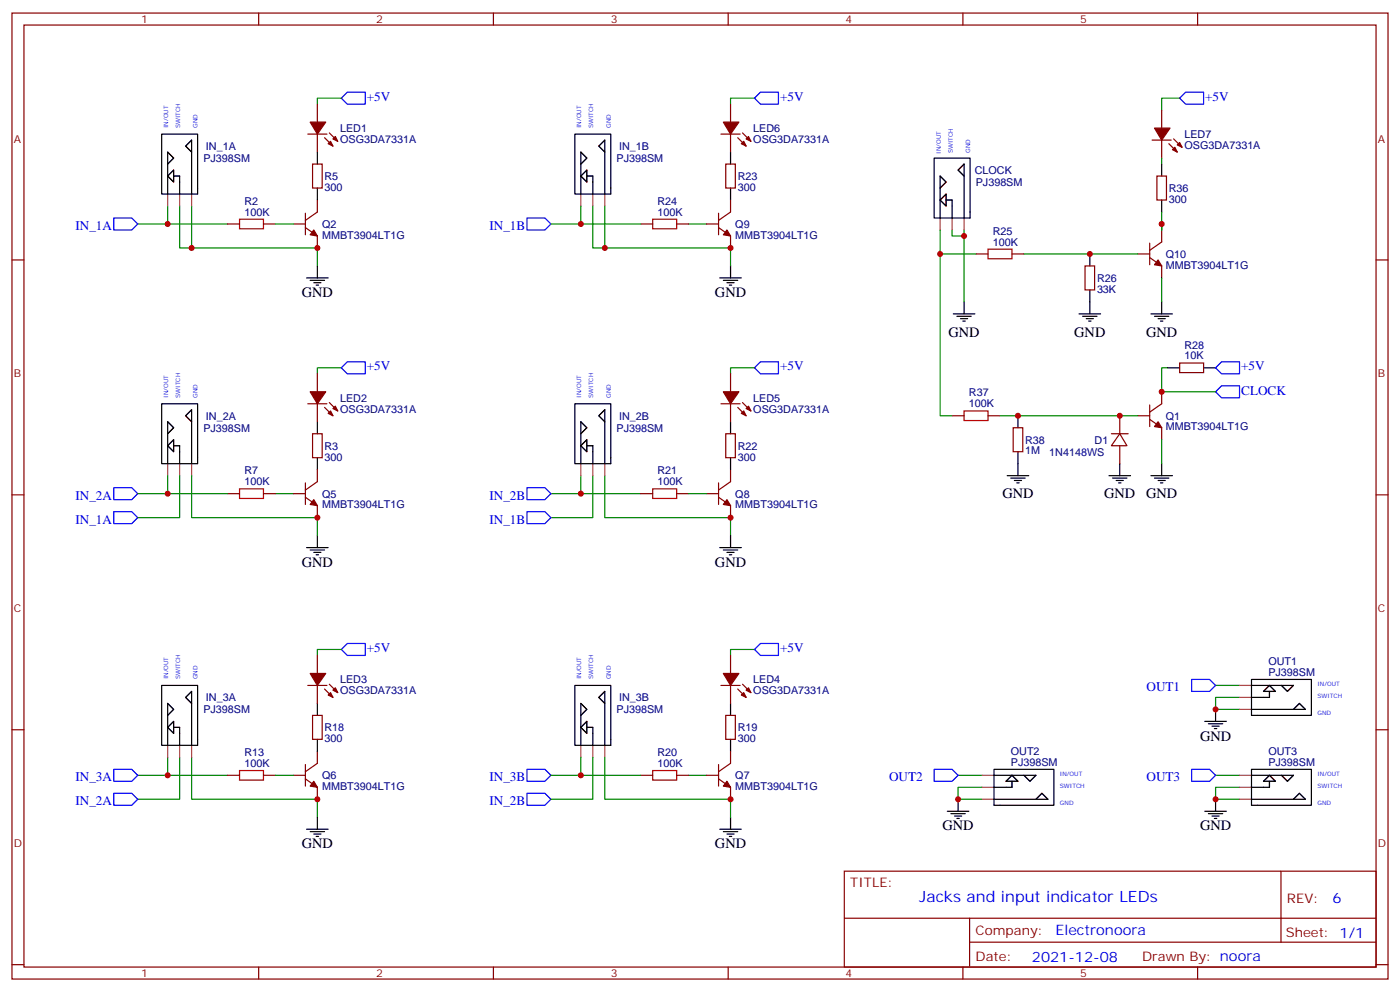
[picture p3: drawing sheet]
<svg xmlns="http://www.w3.org/2000/svg" width="412mm" height="292mm" viewBox="0 0 412 292" stroke-linecap="round" stroke-linejoin="round" font-family="sans-serif">
<g fill="none" stroke="#870000" stroke-width=".35">
<path d="M3.5 3.8h405.4v284.4h-405.4zM7.1 7.4h398.2v277.3h-398.2zM76.2 3.8v3.6M145.3 3.8v3.6M214.5 3.8v3.6M283.6 3.8v3.6M352.8 3.8v3.6M90.7 39.5h5.6M93.5 30.7v5.2M93.5 39.5v5.3M97 39.1l2.5 2.5M212.4 39.5h5.6"/>
<path d="M215.2 30.7v5.2M215.2 39.5v5.3M218.7 39.1l2.5 2.5M342.2 32.4v5.3M92.1 48.3h2.8v7.1h-2.8zM93.5 58.9v3.5l-3.5 2.5M95.6 40.5l2.5 2.5M213.8 48.3h2.8v7.1h-2.8zM215.2 58.9v3.5l-3.5 2.5M217.3 40.5l2.5 2.5M339.4 41.2h5.6M340.8 51.8h2.8v7.1h-2.8z"/>
<path d="M342.2 41.2v5.3M344.3 42.3l2.5 2.5M345.7 40.9l2.5 2.5M3.5 76.5h3.6M67 65.9h3.6M77.6 65.9h3.5M86.4 65.9h3.6M90 67l3.5 2.5v3.5M90 62.8v6.3M188.7 65.9h3.6M199.3 65.9h3.5M208.1 65.9h3.6"/>
<path d="M211.7 67l3.5 2.5v3.5M211.7 62.8v6.3M287.5 74.8h3.5M298.1 74.8h3.5M319.6 78.3h2.8v7h-2.8zM335.1 74.8h3.6M338.7 75.8l3.5 2.5v3.5M338.7 71.6v6.3M342.2 67.7v3.5l-3.5 2.5M405.3 76.5h3.6M90.7 118.9h5.6M93.5 110v5.3"/>
<path d="M93.5 118.9v5.2M95.6 119.9l2.5 2.5M97 118.5l2.5 2.5M212.4 118.9h5.6M215.2 110v5.3M215.2 118.9v5.2M217.3 119.9l2.5 2.5M218.7 118.5l2.5 2.5M338.7 119.2v6.4M342.2 115.3v3.6l-3.5 2.4M347.5 106.9h7v2.8h-7zM92.1 127.7h2.8v7h-2.8z"/>
<path d="M93.5 138.3v3.5l-3.5 2.5M213.8 127.7h2.8v7h-2.8zM215.2 138.3v3.5l-3.5 2.5M280.5 122.4h3.5M291 122.4h3.6M298.4 125.9h2.9v7.1h-2.9zM327.4 127.7h4.9M329.8 127.7l2.2 3.5h-4.6zM329.8 122.4v5.3M329.8 131.2v5.3M335.1 122.4h3.6M338.7 123.4l3.5 2.5v3.5"/>
<path d="M3.5 145.7h3.6M67 145.3h3.6M77.6 145.3h3.5M86.4 145.3h3.6M90 146.4l3.5 2.4v3.6M90 142.1v6.4M188.7 145.3h3.6M199.3 145.3h3.5M208.1 145.3h3.6M211.7 146.4l3.5 2.4v3.6M211.7 142.1v6.4M405.3 145.7h3.6"/>
<path d="M93.5 192.9v5.3M215.2 192.9v5.3M3.5 214.8h3.6M90.7 201.8h5.6M92.1 210.6h2.8v7h-2.8zM93.5 201.8v5.2M95.6 202.8l2.5 2.5M97 201.4l2.5 2.5M212.4 201.8h5.6M213.8 210.6h2.8v7h-2.8zM215.2 201.8v5.2M217.3 202.8l2.5 2.5"/>
<path d="M218.7 201.4l2.5 2.5M405.3 214.8h3.6M67 228.2h3.6M77.6 228.2h3.5M86.4 228.2h3.6M90 229.3l3.5 2.4v3.6M90 225v6.4M93.5 221.2v3.5l-3.5 2.5M188.7 228.2h3.6M199.3 228.2h3.5M208.1 228.2h3.6M211.7 229.3l3.5 2.4v3.6"/>
<path d="M211.7 225v6.4M215.2 221.2v3.5l-3.5 2.5M248.7 256.4h156.6v28.3h-156.6zM377.3 256.5v20.8M248.7 270.3h156.5M285.6 277.3h119.6M285.6 270.3v14.1M3.5 284h3.6M76.2 284.7v3.5M145.3 284.7v3.5M214.5 284.7v3.5M283.6 284.7v3.5"/>
<path d="M352.8 284.7v3.5M405.3 284h3.6"/>
</g>
<g fill="none" stroke="#008700" stroke-width=".35">
<path d="M100.5 28.9h-7v1.8M222.2 28.9h-7v1.8M347.5 28.9h-5.3v3.5M342.2 46.5v1.8M40.6 65.9h8.8M49.4 60.6v5.3h17.6M52.9 60.6v12.4h3.5M56.4 60.6v12.4h37.1v5.3M81.1 65.9h5.3M162.3 65.9h8.8M171.1 60.6v5.3h17.6M174.6 60.6v12.4h3.6"/>
<path d="M178.2 60.6v12.4h37v5.3M202.8 65.9h5.3M276.9 67.7v7.1h10.6M276.9 74.8v47.6h3.6M280.5 67.7v1.8h3.5M284 67.7v21.2M301.6 74.8h33.5M342.2 67.7v-1.8v1.8M342.2 62.4v3.5M342.2 81.8v7.1M100.5 108.3h-7v1.7M222.2 108.3h-7v1.7"/>
<path d="M344 108.3h-1.8v7h15.9M294.6 122.4h40.5M342.2 129.4v7.1M40.6 145.3h8.8M49.4 140v5.3h17.6M52.9 140v12.4h-12.3M56.4 140v12.4h37.1v5.3M81.1 145.3h5.3M162.3 145.3h8.8M171.1 140v5.3h17.6M174.6 140v12.4h-12.3M178.2 140v12.4h37v5.3"/>
<path d="M202.8 145.3h5.3M100.5 191.2h-7v1.7M222.2 191.2h-7v1.7M358.1 201.8h7M365.1 205.3h-7v3.5h7M40.6 228.2h8.8M49.4 222.9v5.3h17.6M52.9 222.9v12.4h-12.3M56.4 222.9v12.4h37.1v5.3M81.1 228.2h5.3M162.3 228.2h8.8M171.1 222.9v5.3h17.6"/>
<path d="M174.6 222.9v12.4h-12.3M178.2 222.9v12.4h37v5.3M202.8 228.2h5.3M282.2 228.2h7.1M289.3 231.7h-7.1v3.6h7.1M358.1 228.2h7M365.1 231.7h-7v3.6h7"/>
</g>
<g fill="none" stroke="#00f" stroke-width=".35">
<path d="M102.3 27.1h5.3v3.6h-5.3l-1.8-1.8zM224 27.1h5.3v3.6h-5.3l-1.8-1.8zM349.2 27.1h5.3v3.6h-5.3l-1.7-1.8zM33.5 64.2h5.3l1.8 1.7-1.8 1.8h-5.3zM155.2 64.2h5.3l1.8 1.7-1.8 1.8h-5.3zM100.5 108.3l1.8-1.8h5.3v3.5h-5.3zM222.2 108.3l1.8-1.8h5.3v3.5h-5.3zM358.1 115.3l1.7-1.7h5.3v3.5h-5.3zM358.1 108.3l1.7-1.8h5.3v3.5h-5.3zM33.5 143.5h5.3l1.8 1.8-1.8 1.8h-5.3zM33.5 150.6h5.3l1.8 1.8-1.8 1.7h-5.3zM155.2 150.6h5.3l1.8 1.8-1.8 1.7h-5.3z"/>
<path d="M155.2 143.5h5.3l1.8 1.8-1.8 1.8h-5.3zM100.5 191.2l1.8-1.8h5.3v3.5h-5.3zM222.2 191.2l1.8-1.8h5.3v3.5h-5.3zM351 200h5.3l1.8 1.8-1.8 1.7h-5.3zM33.5 233.5h5.3l1.8 1.8-1.8 1.7h-5.3zM33.5 226.4h5.3l1.8 1.8-1.8 1.8h-5.3zM155.2 226.4h5.3l1.8 1.8-1.8 1.8h-5.3zM155.2 233.5h5.3l1.8 1.8-1.8 1.7h-5.3zM275.2 226.4h5.3l1.7 1.8-1.7 1.8h-5.3zM351 226.4h5.3l1.8 1.8-1.8 1.8h-5.3z"/>
</g>
<g fill="none" stroke="#000" stroke-width=".35">
<path d="M47.6 39.5h10.6v17.6h-10.6zM169.3 39.5h10.6v17.6h-10.6zM49.4 48.3l1.8-1.8-1.8-1.7v12.3M49.4 51.8l1.8-1.7v3.5zM51.2 51.8h1.7v5.3M56.4 44.8l-1.7-1.8 1.7-1.8v15.9M93.5 44.8v3.5M93.5 55.4v3.5M171.1 48.3l1.8-1.8-1.8-1.7v12.3M171.1 51.8l1.8-1.7v3.5zM172.9 51.8h1.7v5.3M178.2 44.8l-1.8-1.8 1.8-1.8v15.9"/>
<path d="M215.2 44.8v3.5M215.2 55.4v3.5M275.2 46.5h10.6v17.7h-10.6zM276.9 55.4l1.8-1.8-1.8-1.8v12.4M278.7 57.1v3.5l-1.8-1.7zM278.7 58.9h1.8v5.3M284 51.8l-1.8-1.7 1.8-1.8v15.9M342.2 48.3v3.5M342.2 58.9v3.5M93.5 78.3v3.5M215.2 78.3v3.5M321 74.8v3.5"/>
<path d="M90.3 81.8h6.4M91.4 82.5h4.2M92.4 83.2h2.1M93.1 83.9h.7M212 81.8h6.4M213.1 82.5h4.2M214.1 83.2h2.2M214.8 83.9h.7M280.8 92.4h6.4M281.9 93.1h4.2M282.9 93.8h2.1M283.6 94.5h.7"/>
<path d="M284 88.9v3.5M317.9 92.4h6.3M318.9 93.1h4.2M320 93.8h2.1M320.7 94.5h.7M321 85.3v7.1M339 92.4h6.4M340.1 93.1h4.2M341.1 93.8h2.2M341.8 94.5h.7M342.2 88.9v3.5M47.6 118.9h10.6v17.6h-10.6z"/>
<path d="M169.3 118.9h10.6v17.6h-10.6zM344 108.3h3.5M354.5 108.3h3.6M49.4 127.7l1.8-1.8-1.8-1.8v12.4M51.2 129.4v3.6l-1.8-1.8zM51.2 131.2h1.7v5.3M56.4 124.1l-1.7-1.7 1.7-1.8v15.9M93.5 124.1v3.6M93.5 134.7v3.6M171.1 127.7l1.8-1.8-1.8-1.8v12.4M172.9 129.4v3.6l-1.8-1.8zM172.9 131.2h1.7v5.3"/>
<path d="M178.2 124.1l-1.8-1.7 1.8-1.8v15.9M215.2 124.1v3.6M215.2 134.7v3.6M299.9 122.4v3.5M299.9 133v7M329.8 136.5v3.5M342.2 136.5v3.5M93.5 157.7v3.5M215.2 157.7v3.5M296.7 140h6.3M297.7 140.7h4.3M298.8 141.4h2.1"/>
<path d="M299.5 142.1h.7M326.7 140h6.3M327.7 140.7h4.3M328.8 141.4h2.1M329.5 142.1h.7M339 140h6.4M340.1 140.7h4.2M341.1 141.4h2.2M341.8 142.1h.7M90.3 161.2h6.4M91.4 161.9h4.2M92.4 162.6h2.1"/>
<path d="M93.1 163.3h.7M212 161.2h6.4M213.1 161.9h4.2M214.1 162.6h2.2M214.8 163.3h.7M368.7 200h17.6v10.6h-17.6zM47.6 201.8h10.6v17.6h-10.6zM49.4 210.6l1.8-1.8-1.8-1.8v12.4M49.4 214.1l1.8-1.8v3.6zM51.2 214.1h1.7v5.3M56.4 207l-1.7-1.7 1.7-1.8v15.9M93.5 207v3.6"/>
<path d="M93.5 217.6v3.6M169.3 201.8h10.6v17.6h-10.6zM171.1 210.6l1.8-1.8-1.8-1.8v12.4M171.1 214.1l1.8-1.8v3.6zM172.9 214.1h1.7v5.3M178.2 207l-1.8-1.7 1.8-1.8v15.9M215.2 207v3.6M215.2 217.6v3.6M354.9 212.3h6.3M356 213h4.2M357 213.7h2.1M357.7 214.5h.7"/>
<path d="M358.1 208.8v3.5M368.7 208.8h15.8l-1.7-1.8-1.8 1.8M368.7 201.8h12.3l-1.8 1.7-1.7-1.7M373.9 201.8l1.8 1.7h-3.5zM373.9 203.5v1.8h-5.2M279 238.8h6.4M280.1 239.5h4.2M282.2 235.3v3.5M292.8 226.4h17.6v10.6h-17.6zM292.8 235.3h15.9l-1.8-1.8-1.7 1.8M292.8 228.2h12.4l-1.8 1.8-1.8-1.8M298.1 228.2l1.8 1.8h-3.6z"/>
<path d="M298.1 230v1.7h-5.3M354.9 238.8h6.3M356 239.5h4.2M358.1 235.3v3.5M368.7 226.4h17.6v10.6h-17.6zM368.7 235.3h15.8l-1.7-1.8-1.8 1.8M368.7 228.2h12.3l-1.8 1.8-1.7-1.8M373.9 228.2l1.8 1.8h-3.5zM373.9 230v1.7h-5.2M90.3 244.1h6.4M91.4 244.8h4.2M92.4 245.5h2.1"/>
<path d="M93.1 246.2h.7M93.5 240.6v3.5M212 244.1h6.4M213.1 244.8h4.2M214.1 245.5h2.2M214.8 246.2h.7M215.2 240.6v3.5M281.2 240.2h2.1M281.9 240.9h.7M357 240.2h2.1M357.7 240.9h.7"/>
</g>
<g fill="#870000" stroke="#870000" stroke-width=".35">
<path d="M92.4 67.7l1.1 1.8-2.1-.4z"/>
<path d="M92.4 147.1l1.1 1.7-2.1-.3z"/>
<path d="M92.4 230l1.1 1.7-2.1-.3z"/>
<path d="M214.1 230l1.1 1.7-2.1-.3z"/>
<path d="M214.1 147.1l1.1 1.7-2.1-.3z"/>
<path d="M214.1 67.7l1.1 1.8-2.1-.4z"/>
<path d="M341.1 76.5l1.1 1.8-2.1-.4z"/>
<path d="M96.7 42.3l.7-.7 .7 1.4z"/>
<path d="M98.8 40.2l.7 1.4-1.4-.7z"/>
<path d="M91.4 35.9h4.6l-2.5 3.6z"/>
<path d="M96.7 121.7l.7-.7 .7 1.4z"/>
<path d="M98.1 120.3l.7-.7 .7 1.4z"/>
<path d="M91.4 115.3h4.6l-2.5 3.6z"/>
<path d="M96.7 204.6l.7-.7 .7 1.4z"/>
<path d="M98.1 203.2l.7-.7 .7 1.4z"/>
<path d="M91.4 198.2h4.6l-2.5 3.6z"/>
<path d="M218.4 204.6l.7-.7 .7 1.4z"/>
<path d="M219.8 203.2l.7-.7 .7 1.4z"/>
<path d="M213.1 198.2h4.6l-2.5 3.6z"/>
<path d="M218.4 121.7l.7-.7 .7 1.4z"/>
<path d="M219.8 120.3l.7-.7 .7 1.4z"/>
<path d="M213.1 115.3h4.6l-2.5 3.6z"/>
<path d="M218.4 42.3l.7-.7 .7 1.4z"/>
<path d="M220.5 40.2l.7 1.4-1.4-.7z"/>
<path d="M213.1 35.9h4.6l-2.5 3.6z"/>
<path d="M345.4 44.1l.7-.7 .7 1.4z"/>
<path d="M346.8 42.7l.7-.8 .7 1.5z"/>
<path d="M340.1 37.7h4.6l-2.5 3.5z"/>
<path d="M341.1 124.1l1.1 1.8-2.1-.3z"/>
</g>
<path d="M70.6 64.5h7v2.8h-7zM192.3 64.5h7v2.8h-7zM291 73.3h7.1v2.9h-7.1zM284 121h7v2.8h-7zM70.6 143.9h7v2.8h-7zM192.3 143.9h7v2.8h-7zM70.6 226.8h7v2.8h-7zM192.3 226.8h7v2.8h-7z" fill="none" stroke="#a10000" stroke-width=".35"/>
<g fill="none" stroke="#a64a4a" stroke-width=".35">
<path d="M49.4 44.8l1.8 1.7-1.8 1.8M49.4 57.1v3.5M51.2 51.8h1.7M51.2 50.1v3.5l-1.8-1.8zM52.9 57.1v3.5M56.4 41.2l-1.7 1.8 1.7 1.8M56.4 57.1v3.5M171.1 57.1v3.5M171.1 44.8l1.8 1.7-1.8 1.8M172.9 51.8h1.7M172.9 50.1v3.5l-1.8-1.8zM174.6 57.1v3.5"/>
<path d="M178.2 57.1v3.5M178.2 41.2l-1.8 1.8 1.8 1.8M276.9 51.8l1.8 1.8-1.8 1.8M278.7 58.9h1.8M278.7 57.1v3.5l-1.8-1.7zM284 48.3l-1.8 1.8 1.8 1.7M276.9 64.2v3.5M280.5 64.2v3.5M284 64.2v3.5M49.4 136.5v3.5M49.4 124.1l1.8 1.8-1.8 1.8M51.2 129.4v3.6l-1.8-1.8z"/>
<path d="M51.2 131.2h1.7M52.9 136.5v3.5M56.4 136.5v3.5M56.4 120.6l-1.7 1.8 1.7 1.7M171.1 136.5v3.5M171.1 124.1l1.8 1.8-1.8 1.8M172.9 131.2h1.7M172.9 129.4v3.6l-1.8-1.8zM174.6 136.5v3.5M178.2 136.5v3.5M178.2 120.6l-1.8 1.8 1.8 1.7M49.4 219.4v3.5"/>
<path d="M49.4 207l1.8 1.8-1.8 1.8M51.2 212.3v3.6l-1.8-1.8zM51.2 214.1h1.7M52.9 219.4v3.5M56.4 219.4v3.5M56.4 203.5l-1.7 1.8 1.7 1.7M171.1 207l1.8 1.8-1.8 1.8M171.1 219.4v3.5M172.9 214.1h1.7M172.9 212.3v3.6l-1.8-1.8zM174.6 219.4v3.5M178.2 203.5l-1.8 1.8 1.8 1.7"/>
<path d="M178.2 219.4v3.5M365.1 201.8h3.6M365.1 208.8h3.6M365.1 205.3h3.6M373.9 203.5v1.8M373.9 201.8l1.8 1.7h-3.5zM377.5 201.8l1.7 1.7 1.8-1.7M381 208.8l1.8-1.8 1.7 1.8M289.3 228.2h3.5M289.3 235.3h3.5M289.3 231.7h3.5M298.1 228.2l1.8 1.8h-3.6z"/>
<path d="M298.1 230v1.7M301.6 228.2l1.8 1.8 1.8-1.8M305.2 235.3l1.7-1.8 1.8 1.8M365.1 228.2h3.6M365.1 235.3h3.6M365.1 231.7h3.6M373.9 230v1.7M373.9 228.2l1.8 1.8h-3.5zM377.5 228.2l1.7 1.8 1.8-1.8M381 235.3l1.8-1.8 1.7 1.8"/>
</g>
<g fill="#c00">
<circle cx="56.4" cy="73" r=".88"/>
<circle cx="49.4" cy="65.9" r=".88"/>
<circle cx="93.5" cy="73" r=".88"/>
<circle cx="358.1" cy="235.3" r=".88"/>
<circle cx="93.5" cy="152.4" r=".88"/>
<circle cx="49.4" cy="145.3" r=".88"/>
<circle cx="49.4" cy="228.2" r=".88"/>
<circle cx="93.5" cy="235.3" r=".88"/>
<circle cx="215.2" cy="235.3" r=".88"/>
<circle cx="171.1" cy="228.2" r=".88"/>
<circle cx="171.1" cy="145.3" r=".88"/>
<circle cx="215.2" cy="152.4" r=".88"/>
<circle cx="215.2" cy="73" r=".88"/>
<circle cx="171.1" cy="65.9" r=".88"/>
<circle cx="178.2" cy="73" r=".88"/>
<circle cx="282.2" cy="235.3" r=".88"/>
<circle cx="358.1" cy="208.8" r=".88"/>
<circle cx="342.2" cy="65.9" r=".88"/>
<circle cx="284" cy="69.5" r=".88"/>
<circle cx="342.2" cy="115.3" r=".88"/>
<circle cx="276.9" cy="74.8" r=".88"/>
<circle cx="321" cy="74.8" r=".88"/>
<circle cx="329.8" cy="122.4" r=".88"/>
<circle cx="299.9" cy="122.4" r=".88"/>
</g>
<text font-size="4.6" fill="#00f" x="270.8" y="265.5">Jacks and input indicator LEDs</text>
<g font-size="4.2">
<text x="88.9" y="87.5">GND</text>
<text x="210.6" y="87.5">GND</text>
<text x="279.4" y="99.1">GND</text>
<text x="316.4" y="99.1">GND</text>
<text x="337.6" y="99.1">GND</text>
<text x="295.3" y="146.7">GND</text>
<text x="325.3" y="146.7">GND</text>
<text x="337.6" y="146.7">GND</text>
<text x="88.9" y="166.8">GND</text>
<text x="210.6" y="166.8">GND</text>
<text x="353.5" y="218">GND</text>
<text x="277.6" y="244.4">GND</text>
<text x="353.5" y="244.4">GND</text>
<text x="88.9" y="249.7">GND</text>
<text x="210.6" y="249.7">GND</text>
</g>
<g font-size="4.2" fill="#00f">
<text x="392.5" y="265.7">6</text>
<text x="310.9" y="275.3">Electronoora</text>
<text x="304" y="283.1">2021-12-08</text>
</g>
<g font-size="3.9" fill="#00f">
<text x="108.1" y="29.7">+5V</text>
<text x="229.8" y="29.7">+5V</text>
<text x="355" y="29.7">+5V</text>
<text x="22.2" y="67.7">IN_1A</text>
<text x="144.2" y="67.7">IN_1B</text>
<text x="108.1" y="109">+5V</text>
<text x="229.8" y="109">+5V</text>
<text x="365.6" y="109">+5V</text>
<text x="365.6" y="116.2">CLOCK</text>
<text x="22.2" y="147.1">IN_2A</text>
<text x="144.2" y="147.1">IN_2B</text>
<text x="22.2" y="154.1">IN_1A</text>
<text x="144.2" y="154.1">IN_1B</text>
<text x="108.1" y="191.9">+5V</text>
<text x="229.8" y="191.9">+5V</text>
<text x="337.7" y="203.5">OUT1</text>
<text x="22.2" y="230">IN_3A</text>
<text x="144.2" y="230">IN_3B</text>
<text x="261.9" y="230">OUT2</text>
<text x="337.7" y="230">OUT3</text>
<text x="22.2" y="237">IN_2A</text>
<text x="144.2" y="237">IN_2B</text>
</g>
<g font-size="3.9" fill="#800">
<text x="250.5" y="261">TITLE:</text>
<text x="379.1" y="265.7">REV:</text>
<text x="287.4" y="275.2">Company:</text>
<text x="378.7" y="275.8">Sheet: 1/1</text>
<text x="287.4" y="282.9">Date:</text>
<text x="336.4" y="283">Drawn By: noora</text>
</g>
<g font-size="3.2" fill="#800">
<text x="41.6" y="6.8">1</text>
<text x="110.8" y="6.8">2</text>
<text x="179.9" y="6.8">3</text>
<text x="249.1" y="6.8">4</text>
<text x="318.2" y="6.8">5</text>
<text x="4.1" y="41.9">A</text>
<text x="405.9" y="41.9">A</text>
<text x="4.1" y="111.1">B</text>
<text x="405.9" y="111.1">B</text>
<text x="4.1" y="180.2">C</text>
<text x="405.9" y="180.2">C</text>
<text x="4.1" y="249.4">D</text>
<text x="405.9" y="249.4">D</text>
<text x="41.6" y="287.7">1</text>
<text x="110.8" y="287.7">2</text>
<text x="179.9" y="287.7">3</text>
<text x="249.1" y="287.7">4</text>
<text x="318.2" y="287.7">5</text>
</g>
<g font-size="3.2" fill="#000080">
<text x="100.2" y="38.8">LED1</text>
<text x="221.9" y="38.8">LED6</text>
<text x="348.9" y="40.6">LED7</text>
<text x="59.9" y="47.7">PJ398SM</text>
<text x="60.7" y="44.1">IN_1A</text>
<text x="100.2" y="42.1">OSG3DA7331A</text>
<text x="181.6" y="47.7">PJ398SM</text>
<text x="182.4" y="44.1">IN_1B</text>
<text x="221.9" y="42.1">OSG3DA7331A</text>
<text x="348.9" y="43.8">OSG3DA7331A</text>
<text x="95.6" y="53">R5</text>
<text x="217.3" y="53">R23</text>
<text x="287.1" y="51.2">CLOCK</text>
<text x="95.6" y="56.2">300</text>
<text x="217.3" y="56.2">300</text>
<text x="287.4" y="54.7">PJ398SM</text>
<text x="344.3" y="59.7">300</text>
<text x="344.3" y="56.5">R36</text>
<text x="72" y="63.5">100K</text>
<text x="72" y="60.2">R2</text>
<text x="193.7" y="63.5">100K</text>
<text x="193.7" y="60.2">R24</text>
<text x="94.9" y="70.3">MMBT3904LT1G</text>
<text x="94.9" y="67.1">Q2</text>
<text x="216.6" y="70.3">MMBT3904LT1G</text>
<text x="216.6" y="67.1">Q9</text>
<text x="292.5" y="69.1">R25</text>
<text x="292.5" y="72.3">100K</text>
<text x="343.4" y="75.9">Q10</text>
<text x="323.1" y="83">R26</text>
<text x="343.4" y="79.1">MMBT3904LT1G</text>
<text x="323.1" y="86.1">33K</text>
<text x="348.9" y="105.8">10K</text>
<text x="348.9" y="102.6">R28</text>
<text x="100.2" y="118.2">LED2</text>
<text x="221.9" y="118.2">LED5</text>
<text x="285.4" y="119.9">100K</text>
<text x="285.4" y="116.7">R37</text>
<text x="60.7" y="123.5">IN_2A</text>
<text x="100.2" y="121.4">OSG3DA7331A</text>
<text x="182.4" y="123.5">IN_2B</text>
<text x="221.9" y="121.4">OSG3DA7331A</text>
<text x="343.4" y="123.6">Q1</text>
<text x="59.9" y="127">PJ398SM</text>
<text x="181.6" y="127">PJ398SM</text>
<text x="302" y="130.6">R38</text>
<text x="322.4" y="130.6">D1</text>
<text x="343.4" y="126.7">MMBT3904LT1G</text>
<text x="95.6" y="135.6">300</text>
<text x="95.6" y="132.3">R3</text>
<text x="217.3" y="135.6">300</text>
<text x="217.3" y="132.3">R22</text>
<text x="302" y="133.7">1M</text>
<text x="309.1" y="134.1">1N4148WS</text>
<text x="72" y="142.8">100K</text>
<text x="72" y="139.6">R7</text>
<text x="193.7" y="142.8">100K</text>
<text x="193.7" y="139.6">R21</text>
<text x="94.9" y="149.7">MMBT3904LT1G</text>
<text x="94.9" y="146.4">Q5</text>
<text x="216.6" y="149.7">MMBT3904LT1G</text>
<text x="216.6" y="146.4">Q8</text>
<text x="373.6" y="195.7">OUT1</text>
<text x="100.2" y="201.1">LED3</text>
<text x="221.9" y="201.1">LED4</text>
<text x="373.6" y="198.9">PJ398SM</text>
<text x="59.9" y="209.9">PJ398SM</text>
<text x="60.7" y="206.4">IN_3A</text>
<text x="100.2" y="204.4">OSG3DA7331A</text>
<text x="181.6" y="209.9">PJ398SM</text>
<text x="182.4" y="206.4">IN_3B</text>
<text x="221.9" y="204.4">OSG3DA7331A</text>
<text x="95.6" y="215.2">R18</text>
<text x="217.3" y="215.2">R19</text>
<text x="95.6" y="218.5">300</text>
<text x="217.3" y="218.5">300</text>
<text x="72" y="225.7">100K</text>
<text x="72" y="222.5">R13</text>
<text x="193.7" y="225.7">100K</text>
<text x="193.7" y="222.5">R20</text>
<text x="297.8" y="225.4">PJ398SM</text>
<text x="297.8" y="222.2">OUT2</text>
<text x="373.6" y="225.4">PJ398SM</text>
<text x="373.6" y="222.2">OUT3</text>
<text x="94.9" y="232.6">MMBT3904LT1G</text>
<text x="94.9" y="229.3">Q6</text>
<text x="216.6" y="232.6">MMBT3904LT1G</text>
<text x="216.6" y="229.3">Q7</text>
</g>
<g font-size="1.8" fill="#00f">
<text x="49.5" y="37.7" transform="rotate(-90 49.5 37.7)">IN/OUT</text>
<text x="53" y="37.7" transform="rotate(-90 53 37.7)">SWITCH</text>
<text x="58.2" y="37.7" transform="rotate(-90 58.2 37.7)">GND</text>
<text x="171.2" y="37.7" transform="rotate(-90 171.2 37.7)">IN/OUT</text>
<text x="174.8" y="37.7" transform="rotate(-90 174.8 37.7)">SWITCH</text>
<text x="179.9" y="37.7" transform="rotate(-90 179.9 37.7)">GND</text>
<text x="277.1" y="45.3" transform="rotate(-90 277.1 45.3)">IN/OUT</text>
<text x="280.7" y="45.1" transform="rotate(-90 280.7 45.1)">SWITCH</text>
<text x="285.8" y="44.9" transform="rotate(-90 285.8 44.9)">GND</text>
<text x="49.5" y="117.1" transform="rotate(-90 49.5 117.1)">IN/OUT</text>
<text x="53" y="117.1" transform="rotate(-90 53 117.1)">SWITCH</text>
<text x="58.2" y="117.1" transform="rotate(-90 58.2 117.1)">GND</text>
<text x="171.2" y="117.1" transform="rotate(-90 171.2 117.1)">IN/OUT</text>
<text x="174.8" y="117.1" transform="rotate(-90 174.8 117.1)">SWITCH</text>
<text x="179.9" y="117.1" transform="rotate(-90 179.9 117.1)">GND</text>
<text x="49.5" y="200" transform="rotate(-90 49.5 200)">IN/OUT</text>
<text x="53" y="200" transform="rotate(-90 53 200)">SWITCH</text>
<text x="58.2" y="200" transform="rotate(-90 58.2 200)">GND</text>
<text x="171.2" y="200" transform="rotate(-90 171.2 200)">IN/OUT</text>
<text x="174.8" y="200" transform="rotate(-90 174.8 200)">SWITCH</text>
<text x="179.9" y="200" transform="rotate(-90 179.9 200)">GND</text>
<text x="388.1" y="201.9">IN/OUT</text>
<text x="388.1" y="205.4">SWITCH</text>
<text x="388.1" y="210.6">GND</text>
<text x="312.2" y="231.9">SWITCH</text>
<text x="312.2" y="228.3">IN/OUT</text>
<text x="388.1" y="231.9">SWITCH</text>
<text x="388.1" y="228.3">IN/OUT</text>
<text x="312.2" y="237">GND</text>
<text x="388.1" y="237">GND</text>
</g>
</svg>
